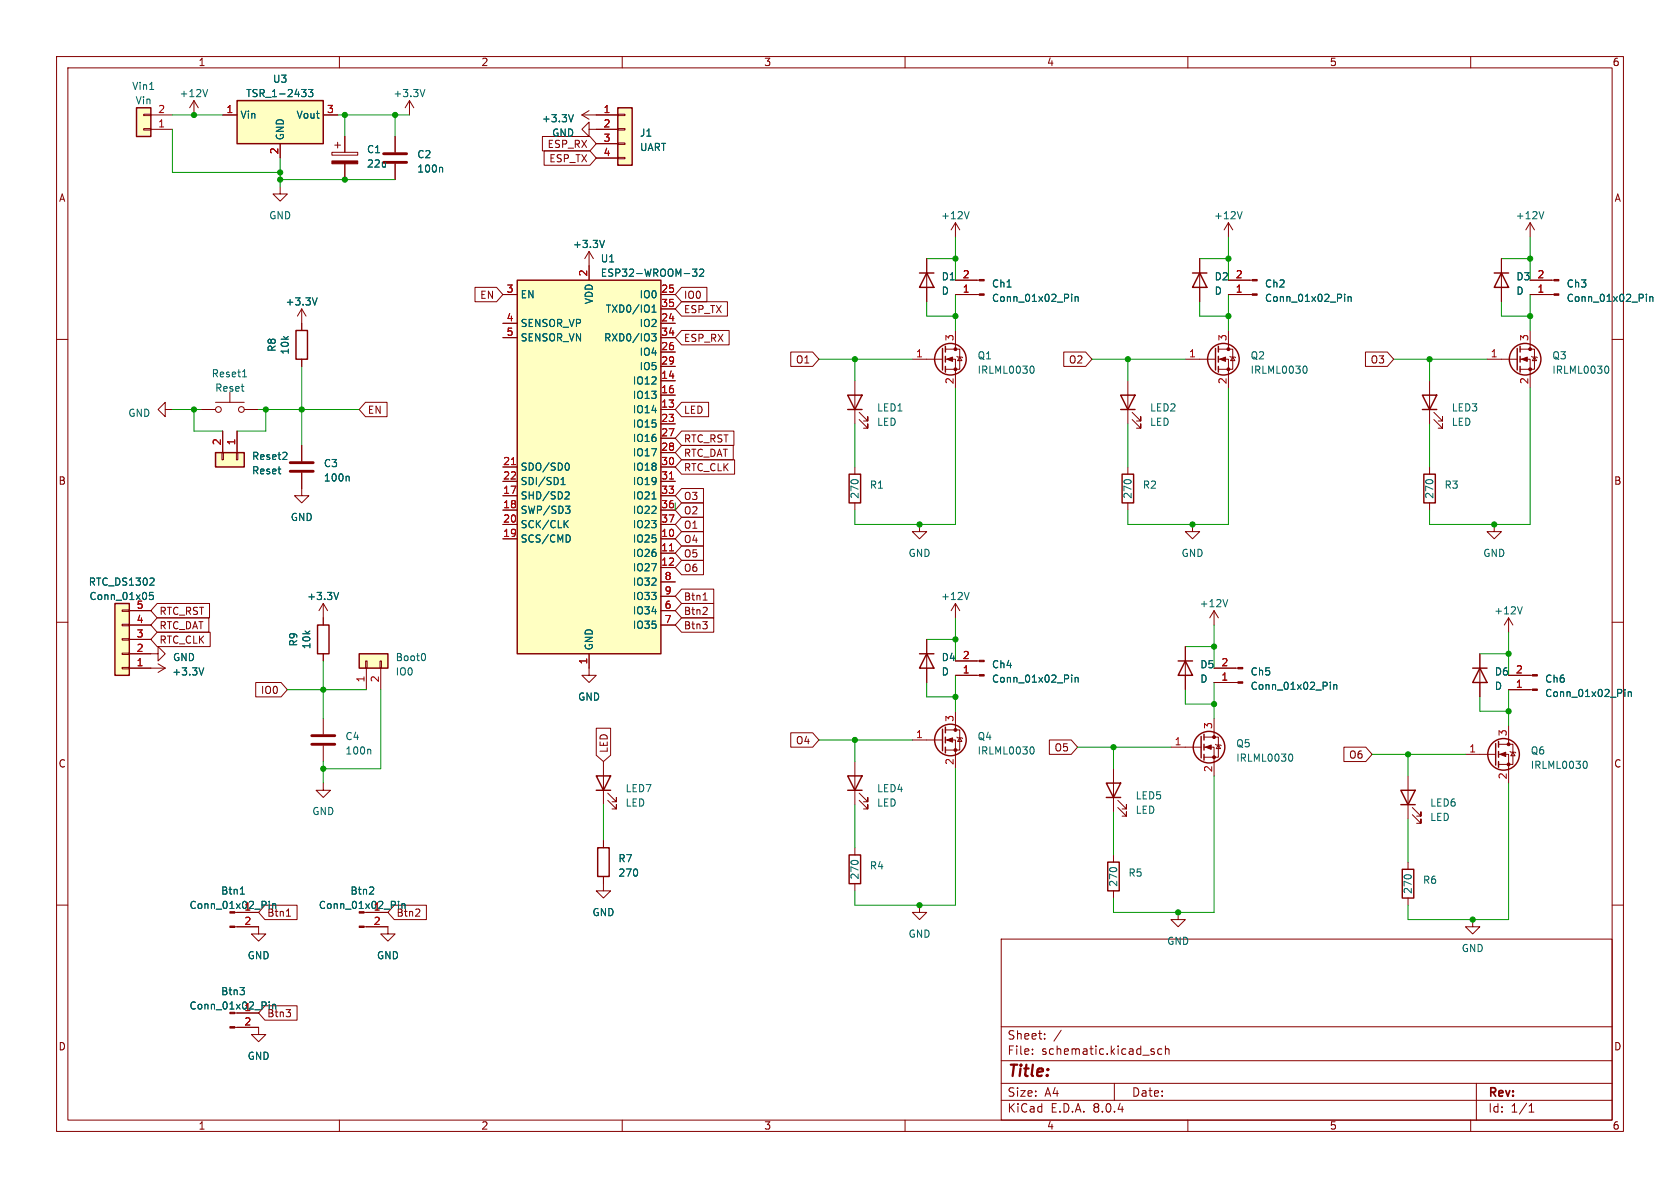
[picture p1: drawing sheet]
<svg xmlns="http://www.w3.org/2000/svg" width="297mm" height="210mm" viewBox="0 0 297 210" stroke-linecap="round" stroke-linejoin="round" font-family="sans-serif">
<g fill="none" stroke="#840000" stroke-width=".18">
<path d="M10 10h277v190h-277zM12 12h273v186h-273zM60 10v2M110 10v2M160 10v2M210 10v2M260 10v2M10 60h2M285 60h2M10 110h2M104.1 118.1v1.3h1.3l-1.3 1.3-1.2-1.3h1.2M214.6 118.1h4.2"/>
<path d="M285 110h2M106.7 134.6v7.6M214.6 120.7h4.2M10 160h2M106.7 154.9v2.6h1.2l-1.2 1.3-1.3-1.3h1.3M106.7 148.6v1.3M107.4 141.5l1.6 1.5v-.8v.8h-.8M107.4 140.2l1.6 1.5v-.7v.7h-.8M285 160h2M41.9 179.1h3.8M177 166h108v32h-108zM41.5 181.6h4.2"/>
<path d="M60 198v2M110 198v2M160 198v2M177 194.5h108M177 191.5h108M177 187.5h108M177 181.5h108M182.5 186.3v.1M182.5 185.5v.1M184.7 183.6v.1M184.7 182.8v.1M187.6 182.1l-1.3 2"/>
<path d="M197 191.5v3M203.9 185.9l.2 .2-.2 .3M203.9 185.4l.1 .1M205.4 185.5l-.4-.1-.3 .3v.4l.1 .2h.6M206 185.5l.2-.1 .4 .1 .1 .9M206 184.9v1.5M210 198v2M260 198v2M261 191.5v6.5M270.3 196.6h.9M270.3 195.5l.4-.4v1.5"/>
</g>
<g fill="#840000" stroke="#840000" stroke-width=".18">
<path d="M218.8 118h.9v.2h-.9z"/>
<path d="M218.8 120.5h.9v.3h-.9z"/>
<path d="M40.6 181.5h.9v.2h-.9z"/>
</g>
<path d="M235.2 120.6v.1M235.2 121v.9M235.8 121v.9M235.8 121.1l.2-.1 .3 .1v.8M42.4 174.6h.8l-.4 .5M43.1 175.2v.5M47.6 177.1v.1M47.6 177.5v.9M48.2 177.5v.9M48.2 177.7l.2-.2 .3 .1v.8" fill="none" stroke="#006464" stroke-width=".18"/>
<path d="M105.4 137.2h2.5l-1.2 2.5zM105.4 139.7h2.5M105.7 149.9h2v5h-2z" fill="none" stroke="#840000" stroke-width=".25"/>
<path d="M63.5 115.6h5.1v2.5h-5.1z" fill="#ffffc2"/>
<g fill="none" stroke="#840000" stroke-width=".18">
<path d="M58.7 26.9h4.5v.5h-4.5zM59.2 25.7h1M59.7 25.1v1.1M61 24.1v2.8M61 29v2.8M104.1 22.9v-1.3l-1.2 1.3 1.2 1.2v-1.2h1.3M217.2 39.4v2.5M217.2 39.4l-.8 1.2M217.2 39.4l.7 1.2M270.5 39.4v2.5M270.5 39.4l-.8 1.2M270.5 39.4l.8 1.2"/>
<path d="M104.1 44.5l-.7 1.2M104.1 44.5v2.5M104.1 44.5l.8 1.2M217.2 58.4v3.3M217.2 49.5h4.2M217.2 52.1h4.2M265.4 45.7v7.6M270.5 49.5h4.2M270.5 52.1h4.2M270.5 58.4v3.3M35.6 72.4h2.5M38.1 71.1h5.1"/>
<path d="M40.6 69.3v1.8M43.2 72.4h2.5M151.1 67.3v7.6M151.9 74.2l1.5 1.5v-.8v.8h-.7M151.9 72.9l1.5 1.5v-.7v.7h-.7M209.5 63.5h5.4M215.4 63.5h1.8v5.1M215.4 61.7h2.5v3.6h-2.5M217.4 63l.2 .1h.7l.1 .1M217.9 63.1l.4 .7h-.7zM252.7 67.3v7.6M253.5 74.2l1.5 1.5v-.8v.8h-.7"/>
<path d="M253.5 72.9l1.5 1.5v-.7v.7h-.7M262.9 63.5h5.3M268.7 63.5h1.8v5.1M268.7 61.7h2.6v3.6h-2.6M270.8 63l.1 .1h.8l.1 .1M271.3 63.1l.4 .7h-.8zM151.1 82.6v1.2M151.1 88.9v1.3M252.7 82.6v1.2M252.7 88.9v1.3M264.2 92.7v1.3h1.2l-1.2 1.3-1.3-1.3h1.3M64.6 116.8h.3v1.3h-.3z"/>
<path d="M64.8 118.1v3.8M67.2 116.8h.2v1.3h-.2zM67.3 118.1v3.8M163.8 113v7.7M168.9 116.8h4.2M168.9 119.4h4.2M209.5 114.3v7.6M57.1 127v2.8M57.1 131.8v2.8M151.1 134.6v7.6M161.3 130.8h5.3M167.1 130.8h1.8v5.1"/>
<path d="M167.1 129h2.6v3.6h-2.6M168.9 125.7v3.3M169.2 130.3l.1 .1h.8l.1 .2M169.7 130.4l.4 .7h-.8zM207 132.1h5.3M212.9 132.1h1.7v5.1M212.9 130.3h2.5v3.6h-2.5M214.6 127v3.3M214.9 131.6l.1 .1h.8l.1 .1M215.4 131.7l.4 .6h-.8zM151.1 149.9v1.2M151.1 156.2v1.3"/>
<path d="M151.9 141.5l1.5 1.5v-.8v.8h-.7M151.9 140.2l1.5 1.5v-.7v.7h-.7M196.8 151.1v1.3M196.8 157.5v1.3M45.7 163.8v1.3h1.3l-1.3 1.3-1.3-1.3h1.3M162.6 160v1.3h1.2l-1.2 1.3-1.3-1.3h1.3M208.3 161.3v1.3h1.2l-1.2 1.2-1.3-1.2h1.3"/>
<circle cx="38.6" cy="72.4" r=".51"/>
<circle cx="42.7" cy="72.4" r=".51"/>
</g>
<g fill="none" stroke="#840000" stroke-width=".25">
<path d="M264.2 48.3h2.5M265.4 48.3l1.3 2.5h-2.5zM149.9 69.9h2.5l-1.3 2.5zM149.9 72.4h2.5M214.9 61.6v3.8M215.4 61.2v1M215.4 63v1M215.4 64.8v1M251.5 69.9h2.5l-1.3 2.5zM251.5 72.4h2.5M268.2 61.6v3.8M268.7 61.2v1"/>
<path d="M268.7 63v1M268.7 64.8v1M150.1 83.8h2v5.1h-2zM251.7 83.8h2v5.1h-2zM63.5 115.6h5.1v2.5h-5.1zM162.6 115.6h2.5M163.8 115.6l1.3 2.5h-2.5zM208.3 116.8h2.5M209.5 116.8l1.3 2.6h-2.5zM149.9 137.2h2.5l-1.3 2.5zM149.9 139.7h2.5M166.6 128.9v3.8"/>
<path d="M167.1 128.5v1M167.1 130.3v1M167.1 132.1v1M212.3 130.2v3.8M212.9 129.8v1M212.9 131.6v1M212.9 133.4v1M150.1 151.1h2v5.1h-2zM195.8 152.4h2.1v5.1h-2.1z"/>
<circle cx="216.3" cy="63.5" r="2.79"/>
<circle cx="269.6" cy="63.5" r="2.79"/>
<circle cx="168" cy="130.8" r="2.79"/>
<circle cx="213.7" cy="132.1" r="2.79"/>
</g>
<g fill="none" stroke="#006464" stroke-width=".18">
<path d="M219.6 37.4l-.4 1.3M272.9 37.4l-.4 1.3M106.9 42.5l-.5 1.3M237.7 52v.1M237.7 52.4v.9M238.3 52.4v.9M238.3 52.6l.2-.2 .3 .1 .1 .8M291.1 52v.1M291.1 52.4v.9M291.7 52.6l.1-.2 .4 .1v.8M291.7 52.4v.9M42.9 66.6h.7"/>
<path d="M43.1 65.5l.1-.2v1.3M230.6 64.7a.68 .68 0 0 1 .5 .6 .68 .68 0 0 1-.5 .7M284 64.7a.68 .68 0 0 1 .4 .6 .68 .68 0 0 1-.4 .7M74.9 115.5a.79 .79 0 0 1 0 1.3M189.5 119.3v.1M189.5 119.7v.9M190.1 119.7v.9M190.1 119.9l.1-.2 .4 .1v.8M65.4 132.4l.1 .2v.7M182.4 132a.68 .68 0 0 1 .4 .7 .68 .68 0 0 1-.4 .6M228.1 133.3a.68 .68 0 0 1 .4 .6 .68 .68 0 0 1-.4 .7"/>
</g>
<path d="M55.1 131.6h4.1M55.1 130h4.1" fill="none" stroke="#840000" stroke-width=".51"/>
<g fill="#840000" stroke="#840000" stroke-width=".18">
<path d="M167.4 130.8l1-.4v.8z"/>
<path d="M173.1 116.7h.9v.3h-.9z"/>
<path d="M173.1 119.3h.9v.2h-.9z"/>
<path d="M213.1 132.1l1-.4v.8z"/>
<path d="M215.6 63.5l1.1-.4v.8z"/>
<path d="M221.4 49.4h.8v.3h-.8z"/>
<path d="M221.4 51.9h.8v.3h-.8z"/>
<path d="M269 63.5l1-.4v.8z"/>
<path d="M274.7 49.4h.9v.3h-.9z"/>
<path d="M274.7 51.9h.9v.3h-.9z"/>
<path d="M58.7 28.4h4.5v.6h-4.5z"/>
<circle cx="168.9" cy="132.6" r=".25"/>
<circle cx="168.9" cy="129" r=".25"/>
<circle cx="214.6" cy="133.9" r=".25"/>
<circle cx="214.6" cy="130.3" r=".25"/>
<circle cx="217.2" cy="65.3" r=".25"/>
<circle cx="217.2" cy="61.7" r=".25"/>
<circle cx="270.5" cy="65.3" r=".25"/>
<circle cx="270.5" cy="61.7" r=".25"/>
</g>
<path d="M109.2 19.1h2.6v10.1h-2.6z" fill="#ffffc2"/>
<path d="M104.1 19.6l-1.2 .7M102.9 20.3h6.3M102.9 20.3l1.2 .8M105.4 22.9h3.8M105.4 25.4h3.8M105.4 27.9h3.8M109.2 27.8h1.3v.3h-1.3zM109.2 25.3h1.3v.2h-1.3zM109.2 22.7h1.3v.3h-1.3zM109.2 20.2h1.3v.2h-1.3z" fill="none" stroke="#840000" stroke-width=".18"/>
<path d="M109.2 19.1h2.6v10.1h-2.6z" fill="none" stroke="#840000" stroke-width=".25"/>
<path d="M101.4 20.3l-.5 1.2" fill="none" stroke="#006464" stroke-width=".18"/>
<path d="M91.4 49.5h25.4v66.1h-25.4z" fill="#ffffc2"/>
<path d="M91.4 49.5h25.4v66.1h-25.4z" fill="none" stroke="#840000" stroke-width=".25"/>
<g fill="none" stroke="#840000" stroke-width=".18">
<path d="M88.9 57.2h2.5M88.9 52.1h2.5M88.9 59.7h2.5M104.1 47v2.5M116.8 57.2h2.6M116.8 52.1h2.6M116.8 59.7h2.6M116.8 54.6h2.6M116.8 72.4h2.6M116.8 67.3h2.6M116.8 69.9h2.6M116.8 74.9h2.6"/>
<path d="M116.8 62.2h2.6M116.8 77.5h2.6M116.8 64.8h2.6M88.9 95.3h2.5M88.9 87.6h2.5M88.9 90.2h2.5M88.9 92.7h2.5M88.9 82.6h2.5M88.9 85.1h2.5M116.8 95.3h2.6M116.8 97.8h2.6M116.8 87.6h2.6"/>
<path d="M116.8 90.2h2.6M116.8 92.7h2.6M116.8 82.6h2.6M116.8 85.1h2.6M116.8 80h2.6M104.1 115.6v2.5M116.8 100.3h2.6M116.8 108h2.6M116.8 110.5h2.6M116.8 102.9h2.6M116.8 105.4h2.6"/>
</g>
<path d="M90.4 82.1h.7M118.4 97.4h.7M118.4 84.7h.7" fill="none" stroke="#a90000" stroke-width=".18"/>
<g fill="none" stroke="#006464" stroke-width=".18">
<path d="M115.2 59h.8l-.4 .5 .3 .1v.5l-.2 .2-.4-.1M115.3 55.2h.7M115.3 54.3l.3-.4v1.3M122.4 47.6h.8l-.4 .5 .3 .1v.5l-.1 .1-.6-.1M123.7 47.7l.5-.1 .2 .3-.8 .9h.8M99.2 85.7h.7M99.2 84.8l.3-.4v1.3M99.9 92.6l.6 .7M100 89.5h.8l-.5 .5 .4 .1 .1 .4-.3 .2h-.3M100.1 86.9l.4 .1 .1 .3-.8 .9h.8M100.2 81.9a.68 .68 0 0 1 .5 .6 .68 .68 0 0 1-.5 .6M100.5 92l-.8 .7"/>
<path d="M100.6 94.6l.2 .5-.2 .7M115.3 88.2h.7"/>
</g>
<path d="M41.9 17.8h15.2v7.6h-15.2z" fill="#ffffc2"/>
<path d="M41.9 17.8h15.2v7.6h-15.2z" fill="none" stroke="#840000" stroke-width=".25"/>
<path d="M34.3 17.8l-.8 1.3M34.3 17.8v2.5M34.3 17.8l.8 1.3M39.4 20.3h2.5M49.5 33v1.3h1.3l-1.3 1.3-1.2-1.3h1.2M49.5 25.4v2.5M57.1 20.3h2.6" fill="none" stroke="#840000" stroke-width=".18"/>
<path d="M36.7 15.8l-.4 1.3M53.3 15.8h.8l-.4 .5M54 16.4l.1 .1-.1 .5M54.5 15.8h.8l-.4 .5 .3 .1v.6l-.1 .1-.6-.1" fill="none" stroke="#006464" stroke-width=".18"/>
<path d="M24.1 19.1h2.6v5h-2.6z" fill="#ffffc2"/>
<g fill="none" stroke="#840000" stroke-width=".18">
<path d="M72.4 17.8l-.8 1.3M72.4 17.8v2.5M72.4 17.8l.8 1.3M25.4 20.2h1.3v.2h-1.3zM25.4 22.7h1.3v.3h-1.3zM26.7 22.9h3.8M26.7 20.3h3.8M69.8 24.1v2.8M69.8 29v2.8M53.3 54.6l-.7 1.3M53.3 54.6v3.8M53.3 54.6l.8 1.3"/>
<path d="M53.3 63.5v1.3M196.8 135.9v7.6M197.6 142.7l1.5 1.6v-.8v.8h-.7M197.6 141.5l1.5 1.5v-.8v.8h-.7"/>
</g>
<path d="M24.1 19.1h2.6v5h-2.6zM52.3 58.4h2.1v5.1h-2.1zM195.6 138.4h2.5l-1.3 2.6zM195.6 141h2.5" fill="none" stroke="#840000" stroke-width=".25"/>
<path d="M26.5 15.8h.7M75.1 15.8l-.4 1.3M78.1 29.6l.1 .2v.6M56.1 52.6l-.5 1.3" fill="none" stroke="#006464" stroke-width=".18"/>
<path d="M67.8 28.7h4.1M67.8 27.2h4.1" fill="none" stroke="#840000" stroke-width=".51"/>
<path d="M38.1 80h5.1v2.6h-5.1z" fill="#ffffc2"/>
<path d="M29.2 72.4v-1.3l-1.3 1.3 1.3 1.3v-1.3h1.3M39.4 76.2v3.8M41.9 76.2v3.8M53.3 78.7v2.8M39.2 80h.3v1.3h-.3zM41.8 80h.2v1.3h-.2zM53.3 83.6v4h1.3l-1.3 1.3-1.2-1.3h1.2M57.1 106.7v3.8M57.1 115.6v1.2M57.1 106.7l-.7 1.3M57.1 106.7l.8 1.3" fill="none" stroke="#840000" stroke-width=".18"/>
<path d="M38.1 80h5.1v2.6h-5.1zM56.1 110.5h2.1v5.1h-2.1z" fill="none" stroke="#840000" stroke-width=".25"/>
<path d="M50.5 80l.2 .2v.3l-.8 .7h.8M61.6 84.2l.1 .2v.6M59.9 104.7l-.5 1.3" fill="none" stroke="#006464" stroke-width=".18"/>
<path d="M51.3 83.3h4.1M51.3 81.8h4.1" fill="none" stroke="#840000" stroke-width=".51"/>
<path d="M20.3 106.7h2.6v12.7h-2.6z" fill="#ffffc2"/>
<g fill="none" stroke="#840000" stroke-width=".18">
<path d="M39.4 20.3h2.5M49.5 25.4v2.5M57.1 20.3h2.6M61 24.1v2.8M61 29v2.8M69.8 24.1v2.8M69.8 29v2.8M95.9 24.1h8.4l1.1 1.3-1.1 1.3h-8.4zM96.2 26.7h8.1l1.1 1.2-1.1 1.3h-8.1zM105.4 20.3h3.8M105.4 22.9h3.8M105.4 25.4h3.8"/>
<path d="M105.4 27.9h3.8M168.9 39.4v2.5M168.9 39.4l-.8 1.2M168.9 39.4l.8 1.2M53.3 57.2v1.2M84 50.8h3.8l1.1 1.3-1.1 1.2h-3.8zM88.9 52.1h2.5M88.9 57.2h2.5M88.9 59.7h2.5M104.1 47v2.5M116.8 52.1h2.6M116.8 57.2h2.6"/>
<path d="M116.8 59.7h2.6M116.8 54.6h2.6M120.5 58.4h8.4v2.6h-8.4l-1.1-1.3zM120.5 50.8h4.5v2.5h-4.5l-1.1-1.2zM120.5 53.3h8.1v2.6h-8.1l-1.1-1.3zM163.8 45.7v7.6M168.9 49.5h4.2M168.9 52.1h4.2M168.9 58.4v3.3M212.1 45.7v7.6M217.2 49.5h3.8M217.2 52.1h3.8"/>
<path d="M265.4 45.7v2.6M265.4 50.8v2.5M270.5 49.5h3.8M270.5 52.1h3.8M39.4 76.2v3.8M41.9 76.2v3.8M53.3 63.5v1.3M53.3 78.7v2.8M64.6 71.1h3.8v2.6h-3.8l-1.1-1.3zM116.8 72.4h2.6M116.8 67.3h2.6M116.8 69.9h2.6"/>
<path d="M116.8 74.9h2.6M116.8 62.2h2.6M116.8 77.5h2.6M116.8 64.8h2.6M120.5 71.1h4.8v2.6h-4.8l-1.1-1.3zM120.5 76.2h9.2v2.5h-9.2l-1.1-1.2zM120.5 78.7h9.1v2.6h-9.1l-1.1-1.3zM139.8 62.2h3.9l1.1 1.3-1.1 1.3h-3.9zM161.3 63.5h5.3M167.1 63.5h1.8v5.1M167.1 61.7h2.6v3.6h-2.6M169.2 63l.1 .1h.8l.1 .1"/>
<path d="M169.7 63.1l.4 .7h-.8zM188.1 62.2h3.8l1.1 1.3-1.1 1.3h-3.8zM199.4 67.3v7.6M200.2 74.2l1.5 1.5v-.8v.8h-.8M200.2 72.9l1.5 1.5v-.7v.7h-.8M241.4 62.2h3.9l1.1 1.3-1.1 1.3h-3.9zM53.3 83.6v2.8M88.9 95.3h2.5M88.9 87.6h2.5M88.9 90.2h2.5M88.9 92.7h2.5M88.9 82.6h2.5"/>
<path d="M88.9 85.1h2.5M116.8 95.3h2.6M116.8 97.8h2.6M116.8 87.6h2.6M116.8 90.2h2.6M116.8 92.7h2.6M116.8 82.6h2.6M116.8 85.1h2.6M116.8 80h2.6M120.5 91.4h3.9v2.6h-3.9l-1.1-1.3zM120.5 81.3h9.4v2.5h-9.4l-1.1-1.2zM120.5 88.9h3.9v2.5h-3.9l-1.1-1.2z"/>
<path d="M120.5 86.4h3.9v2.5h-3.9l-1.1-1.3zM120.5 99.1h3.9v2.5h-3.9l-1.1-1.3zM120.5 94h3.9v2.5h-3.9l-1.1-1.2zM120.5 96.5h3.9v2.6h-3.9l-1.1-1.3zM162.6 92.7v1.3h1.2l-1.2 1.3-1.3-1.3h1.3M199.4 82.6v1.2M199.4 88.9v1.3M210.8 92.7v1.3h1.3l-1.3 1.3-1.3-1.3h1.3M21.6 107.8h1.3v.3h-1.3zM21.6 110.4h1.3v.2h-1.3zM21.6 112.9h1.3v.3h-1.3zM21.6 115.4h1.3v.3h-1.3z"/>
<path d="M21.6 118h1.3v.2h-1.3zM22.9 115.6h5v-1.3l1.3 1.3-1.3 1.2v-1.2M22.9 118.1h6.3M22.9 113h3.8M22.9 110.5h3.8M22.9 108h3.8M27.8 109.2h9.1v2.6h-9.1l-1.1-1.3zM27.8 106.7h9.2v2.5h-9.2l-1.1-1.2zM27.8 111.8h9.4v2.5h-9.4l-1.1-1.3zM27.9 117.3l1.3 .8M29.2 118.1l-1.3 .8M57.1 109.2v1.3"/>
<path d="M57.1 115.6v1.2M104.1 115.6v2.5M116.8 110.5h2.6M116.8 108h2.6M116.8 100.3h2.6M116.8 102.9h2.6M116.8 105.4h2.6M120.5 106.7h5.7v2.5h-5.7l-1.1-1.2zM120.5 104.1h5.7v2.6h-5.7l-1.1-1.3zM120.5 109.2h5.7v2.6h-5.7l-1.1-1.3zM124.2 108.6h.8M124.2 109.9h.8l-.4 .5"/>
<path d="M124.3 106.1h.7M125 107.5v.4M125 110.5v.5M163.8 113v2.6M163.8 118.1v2.6M168.9 106.7l-.8 1.3M168.9 106.7v2.5M168.9 106.7l.8 1.3M168.9 119.4h3.8M168.9 116.8h3.8M209.5 114.3v2.5M209.5 119.4v2.5"/>
<path d="M214.6 118.1h3.8M214.6 108l-.7 1.2M214.6 108v2.5M214.6 108l.8 1.2M261.6 115.6v7.6M266.7 109.2l-.8 1.3M266.7 109.2v2.6M266.7 109.2l.8 1.3M266.7 119.4h4.2M45.2 120.6h4.5l1.1 1.3-1.1 1.3h-4.5zM57.1 138.4v1.3h1.3l-1.3 1.3-1.2-1.3h1.2M105.4 128.7h2.6v4.8l-1.3 1.1-1.3-1.1z"/>
<path d="M139.8 129.5h3.9l1.1 1.3-1.1 1.3h-3.9zM185.5 130.8h3.9l1.1 1.3-1.1 1.3h-3.9zM214.6 120.7h3.8M237.6 132.1h3.9l1.1 1.3-1.1 1.2h-3.9zM248.9 137.2v7.6M259.1 133.4h5.3M264.9 133.4h1.8v5M264.9 131.6h2.6v3.5h-2.6M266.7 128.3v3.3M266.7 121.9h4.2M267 132.8l.1 .2h.7l.2 .1M267.5 133l.3 .6h-.7z"/>
<path d="M106.7 148.6v1.3M106.7 154.9v1.3M248.9 152.4v1.3M248.9 158.8v1.2M249.7 144l1.5 1.5v-.7v.7h-.8M249.7 142.7l1.5 1.6v-.8v.8h-.8M41.5 163.8h4.2M41.9 161.3h3.8M41.9 179.1h3.8M46.8 177.8h5.7v2.5h-5.7l-1.1-1.2zM46.8 160h5.7v2.6h-5.7l-1.1-1.3zM50.6 178.5h.8l-.5 .5"/>
<path d="M50.6 162h.8M51.3 179.1v.5M64.4 163.8h4.2v1.3h1.2l-1.2 1.3-1.3-1.3h1.3M64.8 161.3h3.8M69.7 160h5.7v2.6h-5.7l-1.1-1.3zM73.4 162h.8M74.2 160.8v.4M260.3 162.6v1.2h1.3l-1.3 1.3-1.2-1.3h1.2M41.9 181.6h3.8v1.3h1.3l-1.3 1.3-1.3-1.3h1.3"/>
</g>
<g fill="none" stroke="#840000" stroke-width=".25">
<path d="M162.6 48.3h2.5M163.8 48.3l1.3 2.5h-2.5zM210.8 48.3h2.6M212.1 48.3l1.3 2.5h-2.6zM166.6 61.6v3.8M167.1 61.2v1M167.1 63v1M167.1 64.8v1M198.1 69.9h2.6l-1.3 2.5zM198.1 72.4h2.6M198.4 83.8h2v5.1h-2zM20.3 106.7h2.6v12.7h-2.6z"/>
<path d="M260.3 118.1h2.6M261.6 118.1l1.3 2.6h-2.6zM247.6 139.7h2.6l-1.3 2.5zM264.4 131.4v3.9M264.9 131.1v1M264.9 132.8v1.1M264.9 134.6v1M247.6 142.2h2.6M247.9 153.7h2v5.1h-2z"/>
<circle cx="168" cy="63.5" r="2.79"/>
<circle cx="265.8" cy="133.3" r="2.79"/>
</g>
<g fill="none" stroke="#006464" stroke-width=".18">
<path d="M53.3 15.8h.8l-.4 .5M54 16.4l.1 .1-.1 .5M54.5 15.8h.8l-.4 .5 .3 .1v.6l-.1 .1-.6-.1M78.1 29.6l.1 .2v.6M101.4 20.3l-.5 1.2M171.3 37.4l-.4 1.3M56.1 52.6l-.5 1.3M106.9 42.5l-.5 1.3M115.2 59h.8l-.4 .5 .3 .1v.5l-.2 .2-.4-.1M115.3 55.2h.7M115.3 54.3l.3-.4v1.3M122.4 47.6h.8l-.4 .5 .3 .1v.5l-.1 .1-.6-.1"/>
<path d="M123.7 47.7l.5-.1 .2 .3-.8 .9h.8M189.5 52v.1M189.5 52.4v.9M190.1 52.4v.9M190.1 52.6l.1-.2 .4 .1v.8M237.7 52v.1M237.7 52.4v.9M238.3 52.6l.2-.2 .3 .1 .1 .8M238.3 52.4v.9M291.1 52v.1M291.1 52.4v.9M291.7 52.6l.1-.2 .4 .1v.8"/>
<path d="M291.7 52.4v.9M50.5 80l.2 .2v.3l-.8 .7h.8M182.4 64.7a.68 .68 0 0 1 .4 .6 .68 .68 0 0 1-.4 .7M61.6 84.2l.1 .2v.6M99.2 85.7h.7M99.2 84.8l.3-.4v1.3M99.9 92.6l.6 .7M100 89.5h.8l-.5 .5 .4 .1 .1 .4-.3 .2h-.3M100.1 86.9l.4 .1 .1 .3-.8 .9h.8M100.2 81.9a.68 .68 0 0 1 .5 .6 .68 .68 0 0 1-.5 .6M100.5 92l-.8 .7M100.6 94.6l.2 .5-.2 .7"/>
<path d="M115.3 88.2h.7M27.1 104.7h-.6l-.1 .6 .2-.1 .4 .1 .1 .1v.5l-.2 .1-.5-.1M27.1 102.2l.1 .2v.3l-.7 .7h.7M36 118.1l-.4 1.2M59.9 104.7l-.5 1.3M171.3 104.7l-.4 1.3M189.5 119.3v.1M189.5 119.7v.9M190.1 119.7v.9M190.1 119.9l.1-.2 .4 .1v.8M217 106l-.4 1.3M269.1 107.3l-.4 1.2"/>
<path d="M235.2 120.6v.1M235.2 121v.9M235.8 121v.9M235.8 121.1l.2-.1 .3 .1v.8M280.2 134.6a.68 .68 0 0 1 .4 .6 .68 .68 0 0 1-.4 .6M287.3 121.9v.1M287.3 122.3v.8M287.9 122.3v.8M287.9 122.4l.1-.1h.3l.1 .8M42.5 158.1h.7M47.6 159.3v.2M47.6 159.8v.8"/>
<path d="M48.2 159.9l.2-.1h.3v.8M48.2 159.8v.8M65.3 158.1h.8M66 156.9v.4M70.5 159.3v.2M70.5 159.8v.8M71.1 159.8v.8M71.1 159.9l.1-.1h.3l.1 .8M42.4 174.6h.8l-.4 .5M43.1 175.2v.5M47.6 177.1v.1M47.6 177.5v.9"/>
<path d="M48.2 177.5v.9M48.2 177.7l.2-.2 .3 .1v.8"/>
</g>
<g fill="#840000" stroke="#840000" stroke-width=".18">
<path d="M63.5 163.7h.9v.3h-.9z"/>
<path d="M40.6 163.7h.9v.3h-.9z"/>
<path d="M173.1 49.4h.9v.3h-.9z"/>
<path d="M173.1 51.9h.9v.3h-.9z"/>
<path d="M270.9 119.3h.9v.2h-.9z"/>
<path d="M270.9 121.8h.9v.2h-.9z"/>
<path d="M265.2 133.4l1-.4v.7z"/>
<path d="M167.4 63.5l1-.4v.8z"/>
<circle cx="266.7" cy="135.1" r=".25"/>
<circle cx="266.7" cy="131.6" r=".25"/>
<circle cx="168.9" cy="65.3" r=".25"/>
<circle cx="168.9" cy="61.7" r=".25"/>
</g>
<g fill="none" stroke="#009600" stroke-width=".18">
<path d="M30.5 22.9v7.6h19M30.5 20.3h8.9M49.5 27.9v5.1M49.5 31.8h20.3M59.7 20.3h12.7M61 20.3v3.8M69.8 20.3v3.8M163.8 45.7h5.1M163.8 53.3v2.6h5.1M168.9 41.9v7.6M168.9 52.1v6.3M212.1 45.7h5.1"/>
<path d="M212.1 53.3v2.6h5.1M217.2 41.9v7.6M217.2 52.1v6.3M265.4 45.7h5.1M265.4 53.3v2.6h5.1M270.5 41.9v7.6M270.5 52.1v6.3M30.5 72.4h5.1M34.3 72.4v3.8h5.1M45.7 72.4h17.8M47 72.4v3.8h-5.1M53.3 64.8v13.9"/>
<path d="M144.8 63.5h16.5M151.1 63.5v3.8M151.1 74.9v7.7M168.9 68.6v24.1h-17.8v-2.5M193 63.5h16.5M199.4 63.5v3.8M199.4 74.9v7.7M217.2 68.6v24.1h-17.8v-2.5M246.4 63.5h16.5M252.7 63.5v3.8M252.7 74.9v7.7M270.5 68.6v24.1h-17.8v-2.5"/>
<path d="M119.4 88.9v1.3M57.1 116.8v10.2M163.8 113h5.1M168.9 109.2v7.6M168.9 119.4v6.3M209.5 114.3h5.1M214.6 110.5v7.6M261.6 115.6h5.1M266.7 111.8v7.6M50.8 121.9h14M57.1 134.6v3.8M67.3 121.9v14h-10.2"/>
<path d="M144.8 130.8h16.5M151.1 130.8v3.8M163.8 120.7v2.5h5.1M168.9 135.9v24.1h-17.8v-2.5M190.5 132.1h16.5M196.8 132.1v3.8M209.5 121.9v2.6h5.1M214.6 120.7v6.3M214.6 137.2v24.1h-17.8v-2.5M242.6 133.4h16.5M248.9 133.4v3.8M261.6 123.2v2.5h5.1"/>
<path d="M266.7 121.9v6.4M266.7 138.4v24.2h-17.8v-2.6M106.7 142.2v6.4M151.1 142.2v7.7M196.8 143.5v7.6M248.9 144.8v7.6"/>
</g>
<path d="M90.4 82.1h.7M118.4 97.4h.7M118.4 84.7h.7" fill="none" stroke="#a90000" stroke-width=".18"/>
<g fill="#009600" stroke="#009600" stroke-width=".18">
<circle cx="248.9" cy="133.4" r=".46"/>
<circle cx="266.7" cy="115.6" r=".46"/>
<circle cx="260.3" cy="162.6" r=".46"/>
<circle cx="266.7" cy="125.7" r=".46"/>
<circle cx="210.8" cy="92.7" r=".46"/>
<circle cx="151.1" cy="63.5" r=".46"/>
<circle cx="199.4" cy="63.5" r=".46"/>
<circle cx="168.9" cy="123.2" r=".46"/>
<circle cx="162.6" cy="92.7" r=".46"/>
<circle cx="151.1" cy="130.8" r=".46"/>
<circle cx="217.2" cy="45.7" r=".46"/>
<circle cx="217.2" cy="55.9" r=".46"/>
<circle cx="168.9" cy="45.7" r=".46"/>
<circle cx="168.9" cy="55.9" r=".46"/>
<circle cx="270.5" cy="45.7" r=".46"/>
<circle cx="264.2" cy="92.7" r=".46"/>
<circle cx="252.7" cy="63.5" r=".46"/>
<circle cx="270.5" cy="55.9" r=".46"/>
<circle cx="196.8" cy="132.1" r=".46"/>
<circle cx="214.6" cy="124.5" r=".46"/>
<circle cx="214.6" cy="114.3" r=".46"/>
<circle cx="208.3" cy="161.3" r=".46"/>
<circle cx="57.1" cy="121.9" r=".46"/>
<circle cx="57.1" cy="135.9" r=".46"/>
<circle cx="168.9" cy="113" r=".46"/>
<circle cx="162.6" cy="160" r=".46"/>
<circle cx="34.3" cy="72.4" r=".46"/>
<circle cx="47" cy="72.4" r=".46"/>
<circle cx="53.3" cy="72.4" r=".46"/>
<circle cx="69.8" cy="20.3" r=".46"/>
<circle cx="34.3" cy="20.3" r=".46"/>
<circle cx="49.5" cy="30.5" r=".46"/>
<circle cx="49.5" cy="31.8" r=".46"/>
<circle cx="61" cy="20.3" r=".46"/>
<circle cx="61" cy="31.8" r=".46"/>
</g>
<text font-size="2.8" fill="#840000" x="178" y="190.9">Title:</text>
<g font-size="2.1" fill="#840000">
<text x="178" y="184">Sheet:</text>
<text x="178" y="186.7">File:</text>
<text x="184.1" y="186.7">schematic.kicad_sch</text>
<text x="178" y="196.9">KiCad</text>
<text x="178" y="194.1">Size:</text>
<text x="184.7" y="194.1">A4</text>
<text x="185.7" y="196.9">E.D.A.</text>
<text x="193.3" y="196.9">8.0.4</text>
<text x="200" y="194.1">Date:</text>
<text x="263" y="194.3">Rev:</text>
<text x="263" y="196.9">Id:</text>
<text x="267.1" y="196.9">1/1</text>
</g>
<g font-size="1.8" fill="#840000">
<text x="35" y="11.9">1</text>
<text x="85" y="11.9">2</text>
<text x="135" y="11.9">3</text>
<text x="185" y="11.9">4</text>
<text x="235" y="11.9">5</text>
<text x="285" y="11.9">6</text>
<text x="96.7" y="26.4">ESP_RX</text>
<text x="97" y="28.9">ESP_TX</text>
<text x="10.3" y="35.9">A</text>
<text x="285.3" y="35.9">A</text>
<text x="84.8" y="53">EN</text>
<text x="120.8" y="53">IO0</text>
<text x="120.8" y="55.6">ESP_TX</text>
<text x="120.8" y="60.6">ESP_RX</text>
<text x="140.6" y="64.5">O1</text>
<text x="188.9" y="64.5">O2</text>
<text x="242.2" y="64.5">O3</text>
<text x="64.9" y="73.3">EN</text>
<text x="120.8" y="73.3">LED</text>
<text x="120.8" y="83.5">RTC_CLK</text>
<text x="120.8" y="78.4">RTC_RST</text>
<text x="120.8" y="81">RTC_DAT</text>
<text x="10.3" y="85.9">B</text>
<text x="120.8" y="88.6">O3</text>
<text x="285.3" y="85.9">B</text>
<text x="120.8" y="93.7">O1</text>
<text x="120.8" y="91.1">O2</text>
<text x="120.8" y="101.3">O6</text>
<text x="120.8" y="96.2">O4</text>
<text x="120.8" y="98.7">O5</text>
<text x="120.8" y="106.4">Btn1</text>
<text x="28.1" y="111.4">RTC_DAT</text>
<text x="28.1" y="108.9">RTC_RST</text>
<text x="28.1" y="114">RTC_CLK</text>
<text x="120.8" y="108.9">Btn2</text>
<text x="120.8" y="111.4">Btn3</text>
<text x="46" y="122.9">IO0</text>
<text x="140.6" y="131.8">O4</text>
<text x="10.3" y="135.9">C</text>
<text x="107.6" y="133.2" transform="rotate(-90 107.6 133.2)">LED</text>
<text x="186.3" y="133">O5</text>
<text x="238.4" y="134.3">O6</text>
<text x="285.3" y="135.9">C</text>
<text x="47.1" y="162.2">Btn1</text>
<text x="70" y="162.2">Btn2</text>
<text x="10.3" y="185.9">D</text>
<text x="47.1" y="180">Btn3</text>
<text x="285.3" y="185.9">D</text>
<text x="35" y="199.9">1</text>
<text x="85" y="199.9">2</text>
<text x="135" y="199.9">3</text>
<text x="185" y="199.9">4</text>
<text x="235" y="199.9">5</text>
<text x="285" y="199.9">6</text>
</g>
<g font-size="1.8" fill="#006464">
<text x="23.3" y="16.1">Vin1</text>
<text x="31.6" y="17.4">+12V</text>
<text x="43.4" y="17.4">TSR_1-2433</text>
<text x="48.2" y="14.8">U3</text>
<text x="69.4" y="17.4">+3.3V</text>
<text x="23.9" y="18.6">Vin</text>
<text x="42.4" y="21.2">Vin</text>
<text x="52.3" y="21.2">Vout</text>
<text x="95.7" y="21.8">+3.3V</text>
<text x="50.4" y="24.9" transform="rotate(-90 50.4 24.9)">GND</text>
<text x="64.8" y="27.3">C1</text>
<text x="64.8" y="29.8">22u</text>
<text x="73.7" y="28.2">C2</text>
<text x="97.5" y="24.4">GND</text>
<text x="113" y="24.4">J1</text>
<text x="113" y="26.9">UART</text>
<text x="73.7" y="30.7">100n</text>
<text x="47.5" y="39">GND</text>
<text x="166.3" y="39">+12V</text>
<text x="214.5" y="39">+12V</text>
<text x="267.9" y="39">+12V</text>
<text x="101.2" y="44">+3.3V</text>
<text x="106.1" y="46.6">U1</text>
<text x="91.9" y="52.9">EN</text>
<text x="105" y="53.9" transform="rotate(-90 105 53.9)">VDD</text>
<text x="106.1" y="49.1">ESP32-WROOM-32</text>
<text x="113" y="52.9">IO0</text>
<text x="166.4" y="49.8">D1</text>
<text x="166.4" y="52.3">D</text>
<text x="175.3" y="51">Ch1</text>
<text x="175.3" y="53.6">Conn_01x02_Pin</text>
<text x="214.6" y="49.8">D2</text>
<text x="214.6" y="52.3">D</text>
<text x="223.5" y="51">Ch2</text>
<text x="223.5" y="53.6">Conn_01x02_Pin</text>
<text x="268" y="49.8">D3</text>
<text x="268" y="52.3">D</text>
<text x="276.9" y="51">Ch3</text>
<text x="276.9" y="53.6">Conn_01x02_Pin</text>
<text x="50.4" y="54.2">+3.3V</text>
<text x="91.9" y="58">SENSOR_VP</text>
<text x="107" y="55.5">TXD0/IO1</text>
<text x="113" y="58">IO2</text>
<text x="48.9" y="62.3" transform="rotate(-90 48.9 62.3)">R8</text>
<text x="51.3" y="62.8" transform="rotate(-90 51.3 62.8)">10k</text>
<text x="91.9" y="60.6">SENSOR_VN</text>
<text x="106.7" y="60.6">RXD0/IO3</text>
<text x="113" y="63.1">IO4</text>
<text x="113" y="65.6">IO5</text>
<text x="172.7" y="63.7">Q1</text>
<text x="221" y="63.7">Q2</text>
<text x="274.3" y="63.7">Q3</text>
<text x="37.3" y="66.9">Reset1</text>
<text x="37.9" y="69.4">Reset</text>
<text x="111.8" y="68.2">IO12</text>
<text x="111.8" y="70.7">IO13</text>
<text x="172.7" y="66.3">IRLML0030</text>
<text x="221" y="66.3">IRLML0030</text>
<text x="274.3" y="66.3">IRLML0030</text>
<text x="22.6" y="73.9">GND</text>
<text x="111.8" y="73.3">IO14</text>
<text x="111.8" y="75.8">IO15</text>
<text x="154.9" y="75.5">LED</text>
<text x="154.9" y="72.9">LED1</text>
<text x="203.2" y="75.5">LED</text>
<text x="203.2" y="72.9">LED2</text>
<text x="256.6" y="72.9">LED3</text>
<text x="256.6" y="75.5">LED</text>
<text x="44.5" y="81.5">Reset2</text>
<text x="57.2" y="82.8">C3</text>
<text x="91.9" y="83.4">SDO/SD0</text>
<text x="111.8" y="78.3">IO16</text>
<text x="111.8" y="80.9">IO17</text>
<text x="111.8" y="83.4">IO18</text>
<text x="44.5" y="84">Reset</text>
<text x="57.2" y="85.3">100n</text>
<text x="91.9" y="88.5">SHD/SD2</text>
<text x="91.9" y="86">SDI/SD1</text>
<text x="111.8" y="86">IO19</text>
<text x="111.8" y="88.5">IO21</text>
<text x="152" y="88.3" transform="rotate(-90 152 88.3)">270</text>
<text x="153.7" y="86.6">R1</text>
<text x="200.3" y="88.3" transform="rotate(-90 200.3 88.3)">270</text>
<text x="201.9" y="86.6">R2</text>
<text x="253.6" y="88.3" transform="rotate(-90 253.6 88.3)">270</text>
<text x="255.3" y="86.6">R3</text>
<text x="51.3" y="92.3">GND</text>
<text x="91.9" y="91">SWP/SD3</text>
<text x="91.9" y="93.6">SCK/CLK</text>
<text x="111.8" y="91">IO22</text>
<text x="111.8" y="93.6">IO23</text>
<text x="91.9" y="96.1">SCS/CMD</text>
<text x="111.8" y="96.1">IO25</text>
<text x="111.8" y="98.7">IO26</text>
<text x="111.8" y="101.2">IO27</text>
<text x="160.5" y="98.7">GND</text>
<text x="208.8" y="98.7">GND</text>
<text x="262.1" y="98.7">GND</text>
<text x="15.6" y="103.7">RTC_DS1302</text>
<text x="15.7" y="106.3">Conn_01x05</text>
<text x="54.2" y="106.3">+3.3V</text>
<text x="111.8" y="103.7">IO32</text>
<text x="111.8" y="106.3">IO33</text>
<text x="166.3" y="106.3">+12V</text>
<text x="212" y="107.5">+12V</text>
<text x="111.8" y="108.8">IO34</text>
<text x="111.8" y="111.4">IO35</text>
<text x="264.1" y="108.8">+12V</text>
<text x="30.4" y="119.6">+3.3V</text>
<text x="30.5" y="117.1">GND</text>
<text x="52.8" y="114.4" transform="rotate(-90 52.8 114.4)">R9</text>
<text x="55.1" y="114.9" transform="rotate(-90 55.1 114.9)">10k</text>
<text x="69.9" y="117.1">Boot0</text>
<text x="69.9" y="119.6">IO0</text>
<text x="105" y="115.1" transform="rotate(-90 105 115.1)">GND</text>
<text x="166.4" y="117.1">D4</text>
<text x="166.4" y="119.6">D</text>
<text x="175.3" y="118.3">Ch4</text>
<text x="212.1" y="118.3">D5</text>
<text x="221" y="119.6">Ch5</text>
<text x="264.2" y="119.6">D6</text>
<text x="102.1" y="124.1">GND</text>
<text x="175.3" y="120.9">Conn_01x02_Pin</text>
<text x="212.1" y="120.9">D</text>
<text x="221" y="122.1">Conn_01x02_Pin</text>
<text x="264.2" y="122.1">D</text>
<text x="273.1" y="120.9">Ch6</text>
<text x="273.1" y="123.4">Conn_01x02_Pin</text>
<text x="61" y="131">C4</text>
<text x="172.7" y="131">Q4</text>
<text x="61" y="133.6">100n</text>
<text x="172.7" y="133.6">IRLML0030</text>
<text x="218.4" y="132.3">Q5</text>
<text x="218.4" y="134.8">IRLML0030</text>
<text x="270.5" y="133.6">Q6</text>
<text x="270.5" y="136.1">IRLML0030</text>
<text x="110.5" y="142.8">LED</text>
<text x="110.5" y="140.2">LED7</text>
<text x="154.9" y="142.8">LED</text>
<text x="154.9" y="140.2">LED4</text>
<text x="200.7" y="141.5">LED5</text>
<text x="252.7" y="142.8">LED6</text>
<text x="55.1" y="144.3">GND</text>
<text x="200.7" y="144.1">LED</text>
<text x="252.7" y="145.3">LED</text>
<text x="109.2" y="152.6">R7</text>
<text x="109.2" y="155.2">270</text>
<text x="152" y="155.6" transform="rotate(-90 152 155.6)">270</text>
<text x="153.7" y="153.9">R4</text>
<text x="199.4" y="155.2">R5</text>
<text x="33.4" y="160.9">Conn_01x02_Pin</text>
<text x="39" y="158.3">Btn1</text>
<text x="56.3" y="160.9">Conn_01x02_Pin</text>
<text x="61.9" y="158.3">Btn2</text>
<text x="197.7" y="156.9" transform="rotate(-90 197.7 156.9)">270</text>
<text x="249.8" y="158.1" transform="rotate(-90 249.8 158.1)">270</text>
<text x="251.5" y="156.4">R6</text>
<text x="104.6" y="162.2">GND</text>
<text x="160.5" y="166">GND</text>
<text x="206.2" y="167.2">GND</text>
<text x="43.7" y="169.8">GND</text>
<text x="66.5" y="169.8">GND</text>
<text x="258.3" y="168.5">GND</text>
<text x="33.4" y="178.7">Conn_01x02_Pin</text>
<text x="39" y="176.1">Btn3</text>
<text x="43.7" y="187.6">GND</text>
</g>
<g font-size="1.8" fill="#a90000">
<text x="27.9" y="22.6">1</text>
<text x="27.9" y="20.1">2</text>
<text x="39.9" y="20.1">1</text>
<text x="57.7" y="20.1">3</text>
<text x="106.6" y="20.1">1</text>
<text x="106.6" y="22.6">2</text>
<text x="49.3" y="27.4" transform="rotate(-90 49.3 27.4)">2</text>
<text x="106.6" y="25.1">3</text>
<text x="106.6" y="27.7">4</text>
<text x="89.5" y="51.8">3</text>
<text x="103.9" y="49" transform="rotate(-90 103.9 49)">2</text>
<text x="116.8" y="51.8">25</text>
<text x="170.1" y="51.8">1</text>
<text x="170.1" y="49.3">2</text>
<text x="218.4" y="51.8">1</text>
<text x="218.4" y="49.3">2</text>
<text x="271.7" y="51.8">1</text>
<text x="271.7" y="49.3">2</text>
<text x="89.5" y="56.9">4</text>
<text x="89.5" y="59.4">5</text>
<text x="116.8" y="56.9">24</text>
<text x="116.8" y="59.4">34</text>
<text x="116.8" y="54.4">35</text>
<text x="116.8" y="62">26</text>
<text x="116.8" y="64.5">29</text>
<text x="161.9" y="63.2">1</text>
<text x="168.7" y="60.4" transform="rotate(-90 168.7 60.4)">3</text>
<text x="210.1" y="63.2">1</text>
<text x="216.9" y="60.4" transform="rotate(-90 216.9 60.4)">3</text>
<text x="263.5" y="63.2">1</text>
<text x="270.3" y="60.4" transform="rotate(-90 270.3 60.4)">3</text>
<text x="116.8" y="67.1">14</text>
<text x="116.8" y="69.6">16</text>
<text x="168.7" y="68" transform="rotate(-90 168.7 68)">2</text>
<text x="216.9" y="68" transform="rotate(-90 216.9 68)">2</text>
<text x="270.3" y="68" transform="rotate(-90 270.3 68)">2</text>
<text x="116.8" y="72.1">13</text>
<text x="116.8" y="74.7">23</text>
<text x="116.8" y="77.2">27</text>
<text x="39.1" y="78.8" transform="rotate(-90 39.1 78.8)">2</text>
<text x="41.7" y="78.8" transform="rotate(-90 41.7 78.8)">1</text>
<text x="88.9" y="82.3">21</text>
<text x="116.8" y="79.8">28</text>
<text x="116.8" y="82.3">30</text>
<text x="88.9" y="87.4">17</text>
<text x="88.9" y="89.9">18</text>
<text x="88.9" y="84.8">22</text>
<text x="116.8" y="84.8">31</text>
<text x="116.8" y="87.4">33</text>
<text x="116.8" y="89.9">36</text>
<text x="88.9" y="95">19</text>
<text x="88.9" y="92.5">20</text>
<text x="116.8" y="95">10</text>
<text x="116.8" y="92.5">37</text>
<text x="116.8" y="97.5">11</text>
<text x="116.8" y="100.1">12</text>
<text x="24.1" y="107.7">5</text>
<text x="117.4" y="107.7">6</text>
<text x="117.4" y="102.6">8</text>
<text x="117.4" y="105.2">9</text>
<text x="24.1" y="112.8">3</text>
<text x="24.1" y="110.2">4</text>
<text x="117.4" y="110.2">7</text>
<text x="24.1" y="117.9">1</text>
<text x="24.1" y="115.3">2</text>
<text x="103.9" y="117.5" transform="rotate(-90 103.9 117.5)">1</text>
<text x="170.1" y="119.1">1</text>
<text x="170.1" y="116.6">2</text>
<text x="215.8" y="117.9">2</text>
<text x="267.9" y="119.1">2</text>
<text x="64.5" y="120.7" transform="rotate(-90 64.5 120.7)">1</text>
<text x="67.1" y="120.7" transform="rotate(-90 67.1 120.7)">2</text>
<text x="215.8" y="120.4">1</text>
<text x="267.9" y="121.7">1</text>
<text x="161.9" y="130.6">1</text>
<text x="168.7" y="127.7" transform="rotate(-90 168.7 127.7)">3</text>
<text x="207.6" y="131.8">1</text>
<text x="214.4" y="129" transform="rotate(-90 214.4 129)">3</text>
<text x="266.4" y="130.2" transform="rotate(-90 266.4 130.2)">3</text>
<text x="168.7" y="135.3" transform="rotate(-90 168.7 135.3)">2</text>
<text x="214.4" y="136.6" transform="rotate(-90 214.4 136.6)">2</text>
<text x="259.6" y="133.1">1</text>
<text x="266.4" y="137.9" transform="rotate(-90 266.4 137.9)">2</text>
<text x="43.1" y="161">1</text>
<text x="66" y="161">1</text>
<text x="43.1" y="163.6">2</text>
<text x="66" y="163.6">2</text>
<text x="43.1" y="178.8">1</text>
<text x="43.1" y="181.4">2</text>
</g>
</svg>
